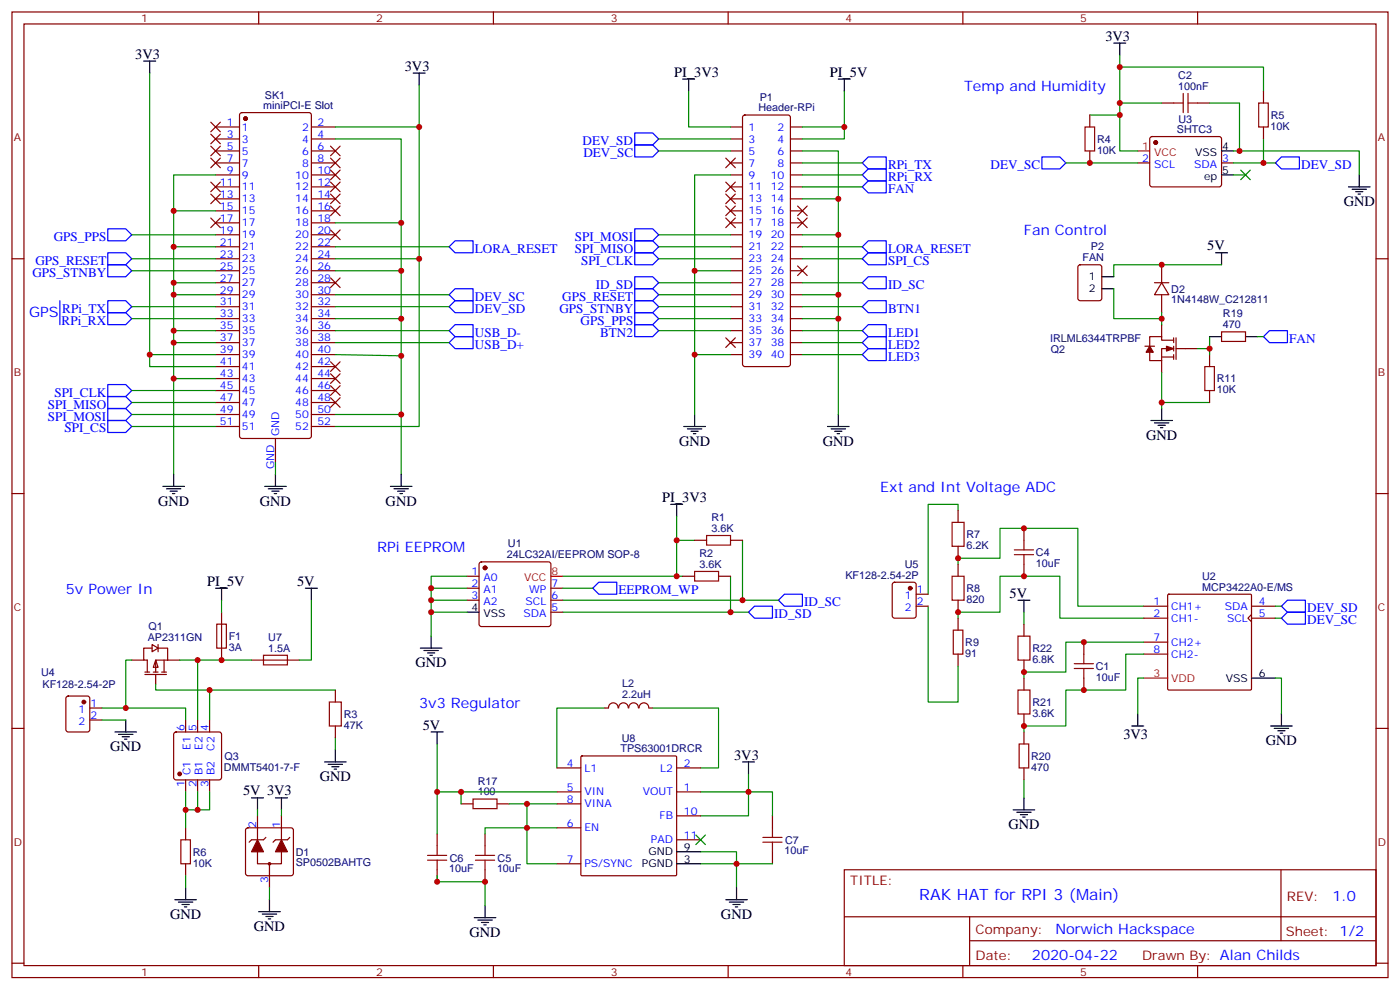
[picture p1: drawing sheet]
<svg xmlns="http://www.w3.org/2000/svg" width="412mm" height="292mm" viewBox="0 0 412 292" stroke-linecap="round" stroke-linejoin="round" font-family="sans-serif">
<g fill="none" stroke="#870000" stroke-width=".35">
<path d="M3.5 3.5h405.4v284.4h-405.4zM7.1 7.1h398.2v277.2h-398.2zM76.2 3.5v3.6M145.3 3.5v3.6M214.5 3.5v3.6M283.6 3.5v3.6M352.8 3.5v3.6M63.5 37.4h7.1M70.8 33.4l.5-.2h19.7l.7 .4v94.8l-.2 .5-.5 .2h-19.7l-.5-.2-.2-.5v-94.5zM91.7 37.4h7.1M215.2 37.4h3.5M219 34.1l.4-.2h12.7l.5 .2 .2 .5v72.6l-.2 .5-.5 .2h-12.7l-.5-.2-.2-.5v-72.6z"/>
<path d="M232.8 37.4h3.6M63.5 40.9h7.1M63.5 44.4h7.1M63.5 48h7.1M63.5 51.5h7.1M63.5 55h7.1M63.5 58.6h7.1M91.7 40.9h7.1M91.7 44.4h7.1M91.7 48h7.1M91.7 51.5h7.1M91.7 55h7.1"/>
<path d="M91.7 58.6h7.1M215.2 40.9h3.5M215.2 44.4h3.5M215.2 48h3.5M215.2 51.5h3.5M215.2 55h3.5M215.2 58.6h3.5M232.8 40.9h3.6M232.8 44.4h3.6M232.8 48h3.6M232.8 51.5h3.6M232.8 55h3.6"/>
<path d="M232.8 58.6h3.6M335.1 48h3.6M338.9 40.4l.5-.2h19.7l.5 .2 .2 .5v13.7l-.7 .4h-20l-.4-.7v-13.4zM359.8 48h3.6M3.5 76.2h3.6M63.5 76.2h7.1M63.5 62.1h7.1M63.5 65.6h7.1M63.5 69.1h7.1M63.5 72.7h7.1M63.5 79.7h7.1M91.7 76.2h7.1"/>
<path d="M91.7 62.1h7.1M91.7 65.6h7.1M91.7 69.1h7.1M91.7 72.7h7.1M91.7 79.7h7.1M215.2 76.2h3.5M215.2 62.1h3.5M215.2 65.6h3.5M215.2 69.1h3.5M215.2 72.7h3.5M215.2 79.7h3.5M232.8 76.2h3.6"/>
<path d="M232.8 62.1h3.6M232.8 65.6h3.6M232.8 69.1h3.6M232.8 72.7h3.6M232.8 79.7h3.6M405.3 76.2h3.6M63.5 83.3h7.1M63.5 86.8h7.1M63.5 90.3h7.1M63.5 93.8h7.1M63.5 97.4h7.1M91.7 83.3h7.1"/>
<path d="M91.7 86.8h7.1M91.7 90.3h7.1M91.7 93.8h7.1M91.7 97.4h7.1M215.2 83.3h3.5M215.2 86.8h3.5M215.2 90.3h3.5M215.2 93.8h3.5M215.2 97.4h3.5M232.8 83.3h3.6M232.8 86.8h3.6M232.8 90.3h3.6"/>
<path d="M232.8 93.8h3.6M232.8 97.4h3.6M63.5 100.9h7.1M63.5 104.4h7.1M63.5 107.9h7.1M63.5 111.5h7.1M63.5 115h7.1M63.5 118.5h7.1M91.7 100.9h7.1M91.7 104.4h7.1M91.7 107.9h7.1M91.7 111.5h7.1"/>
<path d="M91.7 115h7.1M91.7 118.5h7.1M215.2 100.9h3.5M215.2 104.4h3.5M232.8 100.9h3.6M232.8 104.4h3.6M63.5 122.1h7.1M63.5 125.6h7.1M81.1 129.1v7.1M91.7 122.1h7.1M91.7 125.6h7.1M3.5 145.3h3.6"/>
<path d="M405.3 145.3h3.6M137.6 169.7h3.5M137.6 173.2h3.5M137.6 176.7h3.5M141.3 165.7l.5-.2h19.8l.5 .2 .2 .5v17.6l-.3 .5-.4 .2h-19.8l-.5-.2-.2-.5v-17.6zM162.3 173.2h3.5M162.3 176.7h3.5M162.3 180.3h3.5M3.5 214.5h3.6M405.3 214.5h3.6M248.7 256.1h156.6v28.2h-156.6zM377.3 256.1v20.9"/>
<path d="M248.7 270h156.5M285.6 277h119.6M285.6 270v14.1M3.5 283.6h3.6M76.2 284.3v3.6M145.3 284.3v3.6M214.5 284.3v3.6M283.6 284.3v3.6M352.8 284.3v3.6M405.3 283.6h3.6"/>
</g>
<g fill="#870000" stroke="#870000" stroke-width=".35">
<circle cx="72.3" cy="34.9" r=".53"/>
<circle cx="142.9" cy="167.2" r=".53"/>
<circle cx="340.4" cy="42" r=".53"/>
</g>
<g fill="none" stroke="#000" stroke-width=".35">
<path d="M42.3 18h3.6M44.1 18v3.5M328.1 12.7h3.5M329.8 12.7v3.5M121.7 21.5h3.5M123.5 21.5v3.5M201.1 23.3h3.5M202.8 23.3v3.5M246.9 23.3h3.6M248.7 23.3v3.5M359.8 44.4h3.6M359.8 51.5h3.6"/>
<path d="M397.2 55h6.4M398.3 55.7h4.2M399.3 56.4h2.2M400 57.1h.8M400.4 51.5v3.5M201.4 125.6h6.4M202.5 126.3h4.2M203.6 127h2.1M204.3 127.7h.7M204.6 122.1v3.5M243.8 125.6h6.3M244.8 126.3h4.3"/>
<path d="M245.9 127h2.1M246.6 127.7h.7M246.9 122.1v3.5M197.6 148.5h3.5M199.3 148.5v3.5M123.8 190.9h6.4M124.9 191.6h4.2M125.9 192.3h2.2M126.6 193h.8M127 187.3v3.6M137.6 180.3h3.5"/>
</g>
<g fill="none" stroke="#008700" stroke-width=".35">
<path d="M329.8 16.2v28.2h5.3M44.1 21.5v82.9h19.4M123.5 25v12.4h-24.7M123.5 37.4v38.8h-24.7M202.8 26.8v10.6h12.4M248.7 26.8v10.6h-12.3M248.7 37.4v3.5h-12.3M321 33.9h8.8M63.5 51.5h-12.3v88.2M98.8 40.9h19.4v98.8M194 44.4h21.2M194 40.9h21.2"/>
<path d="M215.2 51.5h-10.6v28.2M236.4 58.6h10.5v10.5M236.4 44.4h10.5v14.2M314 48h21.1M363.4 44.4h37v7.1M363.4 48h12.3M372.2 40.9v7.1M38.8 79.7h24.7M38.8 69.1h24.7M38.8 76.2h24.7M51.2 62.1h12.3M51.2 72.7h12.3"/>
<path d="M98.8 65.6h19.4M98.8 72.7h33.5M98.8 79.7h19.4M123.5 76.2v49.4h-24.7M194 72.7h21.2M194 69.1h21.2M194 76.2h21.2M215.2 79.7h-10.6v24.7M236.4 69.1h10.5v17.7M236.4 72.7h17.6M236.4 76.2h17.6M51.2 83.3h12.3"/>
<path d="M51.2 86.8h12.3M51.2 97.4h12.3M98.8 93.8h19.4M98.8 97.4h33.5M194 83.3h21.2M236.4 93.8h10.5v28.3M236.4 86.8h10.5v7M236.4 83.3h17.6M38.8 118.5h24.7M38.8 115h24.7M44.1 104.4v3.5h19.4M51.2 100.9h12.3"/>
<path d="M51.2 111.5h12.3M98.8 100.9h33.5M98.8 104.4l19.4 .4M215.2 104.4h-10.6v17.7M38.8 125.6h24.7M38.8 122.1h24.7M98.8 122.1h19.4M199.3 152v17.7h-33.5M199.3 159.1h5.3M218.7 159.1v17.6M137.6 176.7h-10.6v3.6M137.6 173.2h-10.6v3.5"/>
<path d="M137.6 169.7h-10.6v3.5M165.8 176.7h63.5M165.8 173.2h8.8M199.3 169.7h1.8M215.2 169.7v10.6M137.6 180.3h-10.6v7M165.8 180.3h54.7"/>
</g>
<g fill="none" stroke="#00f" stroke-width=".35">
<path d="M187 39.2h5.3l1.7 1.7-1.7 1.8h-5.3zM187 42.7h5.3l1.7 1.7-1.7 1.8h-5.3zM306.9 46.2h5.3l1.8 1.8-1.8 1.7h-5.3zM377.5 46.2h5.3v3.5h-5.3l-1.8-1.7zM31.7 67.4h5.3l1.8 1.7-1.8 1.8h-5.3zM31.7 74.4h5.3l1.8 1.8-1.8 1.8h-5.3zM31.7 78h5.3l1.8 1.7-1.8 1.8h-5.3zM134.1 70.9h5.2v3.5h-5.2l-1.8-1.7zM187 67.4h5.3l1.7 1.7-1.7 1.8h-5.3zM187 70.9h5.3l1.7 1.8-1.7 1.7h-5.3zM187 74.4h5.3l1.7 1.8-1.7 1.8h-5.3zM255.8 74.4h5.3v3.6h-5.3l-1.8-1.8z"/>
<path d="M255.8 70.9h5.3v3.5h-5.3l-1.8-1.7zM134.1 99.1h5.2v3.6h-5.2l-1.8-1.8zM134.1 95.6h5.2v3.5h-5.2l-1.8-1.7zM187 92.1h5.3l1.7 1.7-1.7 1.8h-5.3zM187 81.5h5.3l1.7 1.8-1.7 1.7h-5.3zM255.8 81.5h5.3v3.5h-5.3l-1.8-1.7zM31.7 116.8h5.3l1.8 1.7-1.8 1.8h-5.3zM31.7 113.2h5.3l1.8 1.8-1.8 1.8h-5.3zM31.7 123.8h5.3l1.8 1.8-1.8 1.8h-5.3zM31.7 120.3h5.3l1.8 1.8-1.8 1.7h-5.3zM176.4 171.4h5.3v3.6h-5.3l-1.8-1.8zM222.2 178.5h5.3v3.5h-5.3l-1.7-1.7z"/>
<path d="M231.1 175h5.3v3.5h-5.3l-1.8-1.8z"/>
</g>
<path d="M335.1 44.4h3.6M162.3 169.7h3.5" fill="none" stroke="#f00" stroke-width=".35"/>
<path d="M45.9 194.4l.7 2.1h-1.4z" fill="#fff" stroke="#870000" stroke-width=".35"/>
<g fill="none" stroke="#870000" stroke-width=".35">
<path d="M321 33.9v3.5M372.2 26.8v3.5M372.2 37.4v3.5M321 44.4v3.6M317.7 78.2l.5-.2h5.6l.7 .4 .1 9.4-.5 .7h-5.9l-.6-.4-.1-9.4zM342.2 78v5.3M340.1 83.3h4.2M342.2 83.3l2.1 3.5h-4.2zM342.2 86.8v5.3M342.2 95.6v3.5M345.7 99.5v1.4M346.4 99.5v6.3"/>
<path d="M359.8 97.7h7.1v2.8h-7.1zM337.3 102h2.8M342.2 105.1h3.5M342.2 106.2v3.5M345.7 100.2h-3.5v-1.1h-3.5v2.9M345.7 102.7h-3.5v3.5h-3.5v-2.5M345.7 102v1.4M345.7 104.4v1.4M346.4 102.7h6.4M356.3 104.4v3.5M356.3 115v3.5M204.6 159.1h3.5"/>
<path d="M215.2 159.1h3.5M282.2 150.3v3.5M301.6 155.6v3.5M201.1 169.7h3.5M211.7 169.7h3.5M282.2 160.9v3.5M282.2 166.2v3.5M282.2 176.7v3.6M301.6 166.2v3.5M336.9 178.5h7.1M344 175.2l.3-.2h24l.3 .2 .1 27.6-.2 .4h-24.2l-.3-.2zM368.7 178.5h7"/>
<path d="M38.8 194.4h3.5M42.7 198.6h6.3M42.7 197.9h1.4M44.8 189.8l1.8 1.1-1.8 1zM44.8 190.9h-2.5v3.5h1.1v3.5M45.2 197.9h1.4M45.9 198.6v2.8M46.6 190.9h2.8v3.5M46.6 189.8v2.1M47.6 197.9h1.4M48.3 194.4v3.5M49.4 194.4h-3.5v3.5"/>
<path d="M49.4 194.4h3.5M65.3 180.3v14.1M74.1 194.4h14.1M282.2 182v3.6M282.2 192.6v3.5M301.6 183.8v3.5M301.6 194.4v3.5M301.6 199.7v3.5M319.3 189.1v3.5M319.3 199.7v3.5M336.9 182h7.1M336.9 189.1h7.1"/>
<path d="M336.9 192.6h7.1M368.7 181l-1.1 1 1.1 1.1M368.7 182h7M51.4 215.8l.5-.3h12.7l.5 .3 .2 .5v12.7l-.3 .5-.4 .2h-12.7l-.5-.3-.2-.4v-12.7zM54.7 212v3.5M58.2 212v3.5M61.7 212v3.5M98.8 203.2v3.5M98.8 213.8v3.5M182.1 208.5a1.41 1.41 0 0 0-1.4-1.5 1.41 1.41 0 0 0-1.4 1.5h-1.1M182.2 208.5a1.41 1.41 0 0 1 1.5-1.5 1.41 1.41 0 0 1 1.4 1.5M185.2 208.5a1.41 1.41 0 0 1 1.4-1.5 1.41 1.41 0 0 1 1.4 1.5"/>
<path d="M188.3 208.5a1.41 1.41 0 0 1 1.4-1.5 1.41 1.41 0 0 1 1.4 1.5M191.2 208.5h1.1M301.6 210.3v3.5M301.6 215.5v3.6M54.7 229.7v3.5M58.2 229.7v3.5M61.7 229.7v3.5M135.8 236.7h3.5M146.4 236.7h3.5M164 236.7h7.1M164 233.2h7.1M164 226.1h7.1"/>
<path d="M171.2 222.8l.2-.2h27.6l.3 .2v34.7l-.2 .3-27.7 .1-.3-.2zM199.3 233.2h7.1M199.3 226.1h7.1M301.6 226.1v3.6M54.7 243.8v3.5M54.7 254.4v3.5M72.6 244l.4-.2h12.7l.5 .2 .2 .5v12.7l-.2 .5-.5 .2h-12.7l-.5-.3-.2-.4v-12.7zM75.8 250.8v3.6h7.1v-3.6M75.8 240.2v7.1M78.3 246.6l-.7 .7h-3.5l-.7 .7M79.4 254.4v7M82.9 240.2v7.1"/>
<path d="M85.4 246.6l-.7 .7h-3.6l-.7 .7M128.8 245.5v3.6M128.8 256.1v3.5M142.9 245.5v3.6M142.9 256.1v3.5M164 243.8h7.1M164 254.4h7.1M199.3 247.3h7.1M199.3 240.2h7.1M227.5 240.2v3.6M227.5 250.8v3.6"/>
<circle cx="79.4" cy="254.4" r=".35"/>
</g>
<g fill="#870000" stroke="#870000" stroke-width=".35">
<path d="M82.9 247.3l1.8 3.5h-3.6z"/>
<path d="M75.8 247.3l1.8 3.5h-3.5z"/>
<path d="M343.6 102l2.1 .7-2.1 .7z"/>
<path d="M338.7 102l1 1.7h-2.1z"/>
<circle cx="52.9" cy="227.9" r=".53"/>
</g>
<g fill="none" stroke="#000" stroke-width=".35">
<path d="M358.1 74.4h3.5M359.8 74.4v3.6M324.6 81.5h3.5M324.6 85h3.5M356.3 99.1h3.5M366.9 99.1h3.5M339 123.8h6.4M340.1 124.5h4.2M341.1 125.2h2.2M341.8 125.9h.7M342.2 120.3v3.5M63.5 173.2h3.5"/>
<path d="M65.3 173.2v3.5M90 173.2h3.5M91.7 173.2v3.5M299.9 176.7h3.5M301.6 176.7v3.6M368.7 199.7h7M33.9 215.5h6.3M34.9 216.3h4.3M36 217h2.1M36.7 217.7h.7M37 212v3.5M127 215.5h3.5"/>
<path d="M128.8 215.5v3.6M333.4 213.8h3.5M335.1 210.3v3.5M374.3 213.8h6.3M375.4 214.5h4.2M376.4 215.2h2.1M377.1 215.9h.7M377.5 210.3v3.5M74.1 235h3.5M75.8 235v3.5M81.1 235h3.6M82.9 235v3.5"/>
<path d="M95.6 224.4h6.4M96.7 225.1h4.2M97.7 225.8h2.1M98.4 226.5h.7M98.8 220.8v3.6M218.7 224.4h3.5M220.5 224.4v3.5M298.4 238.5h6.4M299.5 239.2h4.2M300.6 239.9h2.1M301.6 235v3.5M199.3 254.4h7.1"/>
<path d="M199.3 250.8h7.1M301.3 240.6h.7M51.5 264.9h6.4M52.6 265.6h4.2M53.6 266.3h2.1M54.3 267.1h.7M54.7 261.4v3.5M76.2 268.5h6.3M77.3 269.2h4.2M78.3 269.9h2.1M79 270.6h.7M79.4 264.9v3.6"/>
<path d="M139.7 270.2h6.3M140.8 270.9h4.2M141.8 271.6h2.1M142.5 272.3h.7M142.9 266.7v3.5M213.8 264.9h6.3M214.8 265.6h4.3M215.9 266.3h2.1M216.6 267.1h.7M217 261.4v3.5"/>
</g>
<g fill="none" stroke="#008700" stroke-width=".35">
<path d="M236.4 55h17.6M236.4 48h17.6M236.4 51.5h17.6M359.8 78h-31.7v3.5M38.8 90.3h24.7M38.8 93.8h24.7M98.8 90.3h33.5M98.8 86.8h33.5M194 97.4h21.2M194 90.3h21.2M194 86.8h21.2M194 93.8h21.2"/>
<path d="M236.4 97.4h17.6M236.4 90.3h17.6M328.1 85v8.8h14.1M342.2 92.1v3.5M356.3 99.1v3.6h-3.5M370.4 99.1h1.8M236.4 100.9h17.6M236.4 104.4h17.6M342.2 109.7v8.8h14.1M342.2 118.5v1.8M356.3 102.7v1.7M282.2 150.3v-1.8h-8.8v26.5"/>
<path d="M65.3 176.7v3.6M91.7 176.7v17.7h-3.5M273.4 178.5v28.2h8.8v-10.6M282.2 166.2v-1.8h12.4v-8.8h22.9v22.9h19.4M375.7 178.5h1.8M38.8 194.4h-1.8v14.1M52.9 194.4h21.2M58.2 194.4v17.6M282.2 182v-1.7h12.4v-10.6h17.6v12.3h24.7M301.6 180.3v3.5M336.9 192.6h-5.3v10.6h-17.6v10.6h-12.4v1.7M336.9 189.1h-22.9v8.8h-12.4v1.8"/>
<path d="M336.9 199.7h-1.8v10.6M375.7 199.7h1.8v10.6M375.7 182h1.8M30 208.5h24.7v3.5M30 212h7M45.9 201.4v1.8h15.8v8.8M61.7 203.2h37.1M98.8 217.3v3.5M128.8 219.1v14.1M178.2 208.5h-14.2v17.6M192.3 208.5h19.4v17.6h-5.3M54.7 233.2v5.3"/>
<path d="M58.2 233.2v5.3M61.7 233.2v5.3h-7v5.3M75.8 238.5v1.7M82.9 238.5v1.7M135.8 233.2h-7v12.3M149.9 236.7h5.3M164 236.7h-8.8v7.1h-12.3v1.7M164 233.2h-28.2v3.5M206.4 233.2h14.1v7h-14.1M220.5 227.9v5.3h7v7M301.6 229.7v5.3M54.7 257.9v3.5"/>
<path d="M128.8 257.9v1.7h14.1v7.1M164 243.8h-8.8v10.6h8.8M206.4 250.8h10.6v3.6h10.5M206.4 254.4h10.6v7M79.4 261.4v3.5"/>
</g>
<g fill="none" stroke="#00f" stroke-width=".35">
<path d="M255.8 53.3h5.3v3.5h-5.3l-1.8-1.8zM255.8 46.2h5.3v3.5h-5.3l-1.8-1.7zM255.8 49.7h5.3v3.6h-5.3l-1.8-1.8zM17.6 88.5v7.1M31.7 92.1h5.3l1.8 1.7-1.8 1.8h-5.3zM31.7 88.5h5.3l1.8 1.8-1.8 1.8h-5.3zM134.1 85h5.2v3.5h-5.2l-1.8-1.7zM134.1 88.5h5.2v3.6h-5.2l-1.8-1.8zM187 88.5h5.3l1.7 1.8-1.7 1.8h-5.3zM187 85h5.3l1.7 1.8-1.7 1.7h-5.3zM187 95.6h5.3l1.7 1.8-1.7 1.7h-5.3zM255.8 95.6h5.3v3.5h-5.3l-1.8-1.7z"/>
<path d="M255.8 99.1h5.3v3.6h-5.3l-1.8-1.8zM255.8 88.5h5.3v3.6h-5.3l-1.8-1.8zM373.9 97.4h5.3v3.5h-5.3l-1.7-1.8zM255.8 102.7h5.3v3.5h-5.3l-1.8-1.8zM377.5 178.5l1.7-1.8h5.3v3.6h-5.3zM379.2 180.3h5.3v3.5h-5.3l-1.7-1.8z"/>
</g>
<g fill="none" stroke="#a10000" stroke-width=".35">
<path d="M319.6 37.4h2.8v7h-2.8zM370.8 30.3h2.8v7.1h-2.8zM354.9 107.9h2.8v7.1h-2.8zM208.1 157.7h7.1v2.8h-7.1zM280.5 153.8h3.5v7.1h-3.5zM301.6 159.1v2.8M204.6 168.3h7.1v2.8h-7.1zM280.5 169.7h3.5v7h-3.5zM298.8 163.3h5.6M298.8 161.9h5.6M301.6 163.3v2.9M63.9 183.8h2.8v7.1h-2.8z"/>
<path d="M77.6 193h7.1v2.8h-7.1zM280.8 185.6h2.8v7h-2.8zM299.9 187.3h3.5v7.1h-3.5zM316.4 196.8h5.7M316.4 195.4h5.7M319.3 192.6v2.8M319.3 196.8v2.9M97 206.7h3.5v7.1h-3.5zM299.9 203.2h3.5v7.1h-3.5zM300.2 219.1h2.8v7h-2.8zM139.3 235.3h7.1v2.8h-7.1zM53.3 247.3h2.8v7.1h-2.8z"/>
<path d="M125.9 253.3h5.7M125.9 251.9h5.7M128.8 249.1v2.8M128.8 253.3v2.8M140.1 253.3h5.6M140.1 251.9h5.6M142.9 249.1v2.8M142.9 253.3v2.8M224.7 248h5.7M224.7 246.6h5.7M227.5 243.8v2.8M227.5 248v2.8"/>
</g>
<path d="M336.9 199.7h7.1" fill="none" stroke="#f00" stroke-width=".35"/>
<g fill="#000080" stroke="#870000" stroke-width=".35">
<path d="M213.8 99.5l2.8 2.8zM216.6 99.5l-2.8 2.8z"/>
<path d="M234.9 78.3l2.9 2.8zM237.8 78.3l-2.9 2.8z"/>
<path d="M234.9 64.2l2.9 2.8zM237.8 64.2l-2.9 2.8z"/>
<path d="M234.9 60.7l2.9 2.8zM237.8 60.7l-2.9 2.8z"/>
<path d="M213.8 64.2l2.8 2.8zM216.6 64.2l-2.8 2.8z"/>
<path d="M213.8 60.7l2.8 2.8zM216.6 60.7l-2.8 2.8z"/>
<path d="M213.8 57.1l2.8 2.9zM216.6 57.1l-2.8 2.9z"/>
<path d="M213.8 53.6l2.8 2.8zM216.6 53.6l-2.8 2.8z"/>
<path d="M213.8 46.6l2.8 2.8zM216.6 46.6l-2.8 2.8z"/>
<path d="M97.4 117.1l2.8 2.8zM100.2 117.1l-2.8 2.8z"/>
<path d="M97.4 113.6l2.8 2.8zM100.2 113.6l-2.8 2.8z"/>
<path d="M97.4 110.1l2.8 2.8zM100.2 110.1l-2.8 2.8z"/>
<path d="M97.4 106.5l2.8 2.9zM100.2 106.5l-2.8 2.9z"/>
<path d="M97.4 81.8l2.8 2.9zM100.2 81.8l-2.8 2.9z"/>
<path d="M97.4 67.7l2.8 2.9zM100.2 67.7l-2.8 2.9z"/>
<path d="M62.1 64.2l2.8 2.8zM62.1 67l2.8-2.8z"/>
<path d="M62.1 57.1l2.8 2.9zM62.1 60l2.8-2.9z"/>
<path d="M62.1 53.6l2.8 2.8zM62.1 56.4l2.8-2.8z"/>
<path d="M97.4 60.7l2.8 2.8zM100.2 60.7l-2.8 2.8z"/>
<path d="M97.4 57.1l2.8 2.9zM100.2 57.1l-2.8 2.9z"/>
<path d="M97.4 53.6l2.8 2.8zM100.2 53.6l-2.8 2.8z"/>
<path d="M97.4 50.1l2.8 2.8zM100.2 50.1l-2.8 2.8z"/>
<path d="M97.4 46.6l2.8 2.8zM100.2 46.6l-2.8 2.8z"/>
<path d="M97.4 43l2.8 2.9zM100.2 43l-2.8 2.9z"/>
<path d="M62.1 46.6l2.8 2.8zM62.1 49.4l2.8-2.8z"/>
<path d="M62.1 43l2.8 2.9zM62.1 45.9l2.8-2.9z"/>
<path d="M62.1 39.5l2.8 2.8zM62.1 42.3l2.8-2.8z"/>
<path d="M62.1 36l2.8 2.8zM62.1 38.8l2.8-2.8z"/>
</g>
<path d="M329.8 19.8h42.4v7M329.8 30.3h12.4M356.3 30.3h8.8v14.1M363.4 51.5h3.5M81.1 136.2v3.5" fill="none" stroke="#008700" stroke-width=".35"/>
<g fill="none" stroke="#000" stroke-width=".35">
<path d="M51.2 139.7v3.5M81.1 139.7v3.5M118.2 139.7v3.5M48 143.2h6.3M49 143.9h4.3M50.1 144.6h2.1M50.8 145.3h.7M78 143.2h6.3M79 143.9h4.3M80.1 144.6h2.1M80.8 145.3h.7M115 143.2h6.4"/>
<path d="M116.1 143.9h4.2M117.1 144.6h2.1M117.8 145.3h.7"/>
</g>
<g fill="#000" stroke="#008700" stroke-width=".35">
<path d="M365.5 50.1l2.8 2.8zM368.3 50.1l-2.8 2.8z"/>
<path d="M205 245.9l2.8 2.8zM207.8 245.9l-2.8 2.8z"/>
</g>
<path d="M345.7 30.3h2.8M348.5 27.5v5.7M350 30.3h2.8M350 27.5v5.7" fill="none" stroke="#a10000" stroke-width=".35"/>
<path d="M342.2 30.3h3.5M352.8 30.3h3.5M263.1 171.7l.4-.3h5.7l.6 .5 .1 9.4-.5 .7h-5.9l-.6-.4-.1-9.4zM269.9 175h3.5M269.9 178.5h3.5M19.6 205.2l.5-.2h5.7l.6 .4 .1 9.4-.5 .7h-5.9l-.6-.4-.1-9.4zM26.5 208.5h3.5M26.5 212h3.5" fill="none" stroke="#870000" stroke-width=".35"/>
<g fill="#870000" stroke="#870000" stroke-width=".35">
<circle cx="24.7" cy="206.7" r=".53"/>
<circle cx="268.1" cy="173.2" r=".53"/>
</g>
<g fill="#c00">
<circle cx="329.8" cy="30.3" r=".88"/>
<circle cx="372.2" cy="48" r=".88"/>
<circle cx="118.2" cy="65.6" r=".88"/>
<circle cx="118.2" cy="79.7" r=".88"/>
<circle cx="118.2" cy="104.8" r=".88"/>
<circle cx="118.2" cy="122.1" r=".88"/>
<circle cx="301.6" cy="213.8" r=".88"/>
<circle cx="282.2" cy="164.4" r=".88"/>
<circle cx="356.3" cy="102.7" r=".88"/>
<circle cx="342.2" cy="118.5" r=".88"/>
<circle cx="54.7" cy="238.5" r=".88"/>
<circle cx="37" cy="208.5" r=".88"/>
<circle cx="142.9" cy="259.6" r=".88"/>
<circle cx="128.8" cy="259.6" r=".88"/>
<circle cx="135.8" cy="233.2" r=".88"/>
<circle cx="220.5" cy="233.2" r=".88"/>
<circle cx="155.2" cy="236.7" r=".88"/>
<circle cx="155.2" cy="243.8" r=".88"/>
<circle cx="217" cy="254.4" r=".88"/>
<circle cx="128.8" cy="233.2" r=".88"/>
<circle cx="127" cy="173.2" r=".88"/>
<circle cx="127" cy="180.3" r=".88"/>
<circle cx="199.3" cy="169.7" r=".88"/>
<circle cx="248.7" cy="37.4" r=".88"/>
<circle cx="246.9" cy="69.1" r=".88"/>
<circle cx="246.9" cy="93.8" r=".88"/>
<circle cx="204.6" cy="79.7" r=".88"/>
<circle cx="51.2" cy="97.4" r=".88"/>
<circle cx="51.2" cy="86.8" r=".88"/>
<circle cx="123.5" cy="76.2" r=".88"/>
<circle cx="123.5" cy="37.4" r=".88"/>
<circle cx="44.1" cy="104.4" r=".88"/>
<circle cx="51.2" cy="62.1" r=".88"/>
<circle cx="51.2" cy="72.7" r=".88"/>
<circle cx="51.2" cy="83.3" r=".88"/>
<circle cx="51.2" cy="100.9" r=".88"/>
<circle cx="51.2" cy="111.5" r=".88"/>
<circle cx="204.6" cy="104.4" r=".88"/>
<circle cx="246.9" cy="86.8" r=".88"/>
<circle cx="246.9" cy="58.6" r=".88"/>
<circle cx="215.2" cy="180.3" r=".88"/>
<circle cx="127" cy="176.7" r=".88"/>
<circle cx="218.7" cy="176.7" r=".88"/>
<circle cx="329.8" cy="33.9" r=".88"/>
<circle cx="342.2" cy="78" r=".88"/>
<circle cx="342.2" cy="93.8" r=".88"/>
<circle cx="321" cy="48" r=".88"/>
<circle cx="58.2" cy="194.4" r=".88"/>
<circle cx="58.2" cy="238.5" r=".88"/>
<circle cx="61.7" cy="203.2" r=".88"/>
<circle cx="199.3" cy="159.1" r=".88"/>
<circle cx="65.3" cy="194.4" r=".88"/>
<circle cx="282.2" cy="180.3" r=".88"/>
<circle cx="319.3" cy="189.1" r=".88"/>
<circle cx="319.3" cy="203.2" r=".88"/>
<circle cx="301.6" cy="169.7" r=".88"/>
<circle cx="301.6" cy="197.9" r=".88"/>
<circle cx="301.6" cy="155.6" r=".88"/>
<circle cx="118.2" cy="93.8" r=".88"/>
<circle cx="329.8" cy="19.8" r=".88"/>
<circle cx="365.1" cy="44.4" r=".88"/>
</g>
<text font-size="4.6" fill="#00f" x="270.8" y="265.1">RAK HAT for RPI 3 (Main)</text>
<g font-size="4.2">
<text x="325.6" y="12">3V3</text>
<text x="39.9" y="17.3">3V3</text>
<text x="119.2" y="20.8">3V3</text>
<text x="198.6" y="22.6">PI_3V3</text>
<text x="244.5" y="22.6">PI_5V</text>
<text x="395.8" y="60.7">GND</text>
<text x="355.6" y="73.7">5V</text>
<text x="200" y="131.2">GND</text>
<text x="242.4" y="131.2">GND</text>
<text x="337.6" y="129.5">GND</text>
<text x="46.6" y="148.9">GND</text>
<text x="76.6" y="148.9">GND</text>
<text x="113.6" y="148.9">GND</text>
<text x="195.1" y="147.8">PI_3V3</text>
<text x="61" y="172.5">PI_5V</text>
<text x="87.5" y="172.5">5V</text>
<text x="297.4" y="176">5V</text>
<text x="122.4" y="196.5">GND</text>
<text x="124.5" y="214.8">5V</text>
<text x="32.5" y="221.2">GND</text>
<text x="330.9" y="217.7">3V3</text>
<text x="372.9" y="219.4">GND</text>
<text x="216.3" y="223.7">3V3</text>
<text x="94.2" y="230">GND</text>
<text x="71.6" y="234.2">5V 3V3</text>
<text x="297" y="244.1">GND</text>
<text x="50.1" y="270.6">GND</text>
<text x="74.8" y="274.1">GND</text>
<text x="138.3" y="275.9">GND</text>
<text x="212.4" y="270.6">GND</text>
</g>
<g font-size="4.2" fill="#00f">
<text x="284" y="26.8">Temp and Humidity</text>
<text x="301.6" y="69.1">Fan Control</text>
<text x="8.6" y="93.5">GPS</text>
<text x="259.3" y="145">Ext and Int Voltage ADC</text>
<text x="111.1" y="162.6">RPi EEPROM</text>
<text x="19.4" y="175">5v Power In</text>
<text x="123.5" y="208.5">3v3 Regulator</text>
<text x="392.5" y="265.4">1.0</text>
<text x="310.9" y="274.9">Norwich Hackspace</text>
<text x="304" y="282.7">2020-04-22</text>
</g>
<g font-size="3.9" fill="#00f">
<text x="171.6" y="42.7">DEV_SD</text>
<text x="171.9" y="46.2">DEV_SC</text>
<text x="261.6" y="49.7">RPi_TX</text>
<text x="261.6" y="53.3">RPi_RX</text>
<text x="291.8" y="49.7">DEV_SC</text>
<text x="383.3" y="49.7">DEV_SD</text>
<text x="261.6" y="56.8">FAN</text>
<text x="15.8" y="70.9">GPS_PPS</text>
<text x="169.3" y="70.9">SPI_MOSI</text>
<text x="10.4" y="78">GPS_RESET</text>
<text x="139.9" y="74.4">LORA_RESET</text>
<text x="169.3" y="74.4">SPI_MISO</text>
<text x="171.2" y="78">SPI_CLK</text>
<text x="261.6" y="78">SPI_CS</text>
<text x="261.6" y="74.4">LORA_RESET</text>
<text x="9.6" y="81.5">GPS_STNBY</text>
<text x="139.9" y="88.5">DEV_SC</text>
<text x="165.6" y="88.5">GPS_RESET</text>
<text x="175.5" y="85">ID_SD</text>
<text x="261.6" y="85">ID_SC</text>
<text x="18.1" y="95.6">RPi_RX</text>
<text x="18.3" y="92.1">RPi_TX</text>
<text x="139.9" y="92.1">DEV_SD</text>
<text x="164.8" y="92.1">GPS_STNBY</text>
<text x="171" y="95.6">GPS_PPS</text>
<text x="261.6" y="92.1">BTN1</text>
<text x="139.9" y="99.1">USB_D-</text>
<text x="176.8" y="99.1">BTN2</text>
<text x="261.6" y="99.1">LED1</text>
<text x="379.8" y="100.9">FAN</text>
<text x="139.9" y="102.7">USB_D+</text>
<text x="261.6" y="102.7">LED2</text>
<text x="261.6" y="106.2">LED3</text>
<text x="16" y="116.8">SPI_CLK</text>
<text x="14.1" y="123.8">SPI_MOSI</text>
<text x="14.1" y="120.3">SPI_MISO</text>
<text x="19" y="127.4">SPI_CS</text>
<text x="182.2" y="175">EEPROM_WP</text>
<text x="236.9" y="178.5">ID_SC</text>
<text x="228.1" y="182">ID_SD</text>
<text x="385.1" y="183.8">DEV_SC</text>
<text x="385.1" y="180.3">DEV_SD</text>
</g>
<g font-size="3.9" fill="#800">
<text x="250.5" y="260.7">TITLE:</text>
<text x="379.1" y="265.4">REV:</text>
<text x="287.4" y="274.9">Company:</text>
<text x="378.7" y="275.5">Sheet: 1/2</text>
<text x="287.4" y="282.6">Date:</text>
<text x="336.4" y="282.7">Drawn By: Alan Childs</text>
</g>
<g font-size="3.2" fill="#800">
<text x="41.6" y="6.5">1</text>
<text x="110.8" y="6.5">2</text>
<text x="179.9" y="6.5">3</text>
<text x="249.1" y="6.5">4</text>
<text x="318.2" y="6.5">5</text>
<text x="4.1" y="41.6">A</text>
<text x="405.9" y="41.6">A</text>
<text x="4.1" y="110.8">B</text>
<text x="405.9" y="110.8">B</text>
<text x="4.1" y="179.9">C</text>
<text x="405.9" y="179.9">C</text>
<text x="4.1" y="249.1">D</text>
<text x="405.9" y="249.1">D</text>
<text x="41.6" y="287.3">1</text>
<text x="110.8" y="287.3">2</text>
<text x="179.9" y="287.3">3</text>
<text x="249.1" y="287.3">4</text>
<text x="318.2" y="287.3">5</text>
</g>
<g font-size="3.2" fill="#000080">
<text x="347.1" y="23.3">C2</text>
<text x="78" y="29.2">SK1</text>
<text x="223.8" y="29.6">P1</text>
<text x="347.1" y="26.5">100nF</text>
<text x="77.5" y="32.1">miniPCI-E Slot</text>
<text x="223.4" y="32.8">Header-RPi</text>
<text x="374.3" y="35">R5</text>
<text x="346.7" y="39.2">SHTC3</text>
<text x="347.1" y="36.2">U3</text>
<text x="374.3" y="38.2">10K</text>
<text x="323.1" y="45.2">10K</text>
<text x="323.1" y="42.1">R4</text>
<text x="318.9" y="76.9">FAN</text>
<text x="321.3" y="73.7">P2</text>
<text x="345" y="89.3">1N4148W_C212811</text>
<text x="345" y="86.2">D2</text>
<text x="360.3" y="93.4">R19</text>
<text x="309.4" y="100.8">IRLML6344TRPBF</text>
<text x="360.3" y="96.7">470</text>
<text x="309.5" y="104">Q2</text>
<text x="358.4" y="112.6">R11</text>
<text x="358.4" y="115.8">10K</text>
<text x="209.6" y="153.4">R1</text>
<text x="149.6" y="161.2">U1</text>
<text x="209.6" y="156.6">3.6K</text>
<text x="284.7" y="161.6">6.2K</text>
<text x="284.7" y="158.5">R7</text>
<text x="149.3" y="164.4">24LC32AI/EEPROM SOP-8</text>
<text x="206" y="167.2">3.6K</text>
<text x="206" y="164">R2</text>
<text x="266.5" y="167.2">U5</text>
<text x="305.2" y="166.9">10uF</text>
<text x="305.2" y="163.8">C4</text>
<text x="249.1" y="170.4">KF128-2.54-2P</text>
<text x="354.1" y="173.9">MCP3422A0-E/MS</text>
<text x="354.1" y="170.7">U2</text>
<text x="284.7" y="177.5">820</text>
<text x="284.7" y="174.4">R8</text>
<text x="43.7" y="185.6">Q1</text>
<text x="43.5" y="188.7">AP2311GN</text>
<text x="67.4" y="191.6">3A</text>
<text x="67.4" y="188.5">F1</text>
<text x="79" y="191.9">1.5A</text>
<text x="79" y="188.7">U7</text>
<text x="284.3" y="190.3">R9</text>
<text x="284.3" y="193.4">91</text>
<text x="304.1" y="195.2">6.8K</text>
<text x="304.1" y="192">R22</text>
<text x="322.8" y="197.3">C1</text>
<text x="12.1" y="199.1">U4</text>
<text x="12.5" y="202.6">KF128-2.54-2P</text>
<text x="183.3" y="202.4">L2</text>
<text x="322.8" y="200.4">10uF</text>
<text x="183.3" y="205.7">2.2uH</text>
<text x="304.1" y="207.9">R21</text>
<text x="101.2" y="214.6">47K</text>
<text x="101.3" y="211.4">R3</text>
<text x="304.1" y="211">3.6K</text>
<text x="182.8" y="221.5">TPS63001DRCR</text>
<text x="183.1" y="218.4">U8</text>
<text x="66" y="226.9">DMMT5401-7-F</text>
<text x="66.1" y="223.7">Q3</text>
<text x="303.7" y="226.9">470</text>
<text x="303.7" y="223.8">R20</text>
<text x="140.7" y="231.1">R17</text>
<text x="140.7" y="234.2">100</text>
<text x="56.8" y="252">R6</text>
<text x="87.1" y="252">D1</text>
<text x="231.1" y="251.6">10uF</text>
<text x="231.2" y="248.4">C7</text>
<text x="56.8" y="255.2">10K</text>
<text x="87.1" y="255.1">SP0502BAHTG</text>
<text x="132.3" y="256.9">10uF</text>
<text x="132.5" y="253.7">C6</text>
<text x="146.4" y="256.9">10uF</text>
<text x="146.6" y="253.7">C5</text>
</g>
<g font-size="3.2" fill="#00f">
<text x="66.8" y="37">1</text>
<text x="66.8" y="40.6">3</text>
<text x="71.3" y="38.5">1</text>
<text x="71.3" y="42">3</text>
<text x="89" y="38.5">2</text>
<text x="89" y="42">4</text>
<text x="93.5" y="37">2</text>
<text x="93.5" y="40.6">4</text>
<text x="220.5" y="38.5">1</text>
<text x="220.5" y="42">3</text>
<text x="229.1" y="38.5">2</text>
<text x="229.1" y="42">4</text>
<text x="66.8" y="44.1">5</text>
<text x="66.8" y="47.6">7</text>
<text x="71.3" y="45.5">5</text>
<text x="89" y="45.5">6</text>
<text x="93.5" y="44.1">6</text>
<text x="93.5" y="47.6">8</text>
<text x="220.5" y="45.5">5</text>
<text x="229.1" y="45.5">6</text>
<text x="336.5" y="47.6">2</text>
<text x="360" y="47.6">3</text>
<text x="66.8" y="51.2">9</text>
<text x="71.3" y="49">7</text>
<text x="71.3" y="52.6">9</text>
<text x="87" y="52.6">10</text>
<text x="89" y="49">8</text>
<text x="93.5" y="51.2">10</text>
<text x="220.5" y="49">7</text>
<text x="220.5" y="52.6">9</text>
<text x="227" y="52.6">10</text>
<text x="229.1" y="49">8</text>
<text x="340" y="49.4">SCL</text>
<text x="351.7" y="49.4">SDA</text>
<text x="64.8" y="54.7">11</text>
<text x="64.8" y="58.2">13</text>
<text x="71.3" y="56.1">11</text>
<text x="71.3" y="59.6">13</text>
<text x="87" y="56.1">12</text>
<text x="87" y="59.6">14</text>
<text x="93.5" y="54.7">12</text>
<text x="93.5" y="58.2">14</text>
<text x="220.5" y="56.1">11</text>
<text x="220.5" y="59.6">13</text>
<text x="227" y="56.1">12</text>
<text x="227" y="59.6">14</text>
<text x="64.8" y="61.7">15</text>
<text x="64.8" y="65.3">17</text>
<text x="71.3" y="63.1">15</text>
<text x="87" y="63.1">16</text>
<text x="93.5" y="61.7">16</text>
<text x="93.5" y="65.3">18</text>
<text x="220.5" y="63.1">15</text>
<text x="227" y="63.1">16</text>
<text x="64.8" y="68.8">19</text>
<text x="71.3" y="66.7">17</text>
<text x="71.3" y="70.2">19</text>
<text x="87" y="66.7">18</text>
<text x="87" y="70.2">20</text>
<text x="93.5" y="68.8">20</text>
<text x="220.5" y="66.7">17</text>
<text x="220.5" y="70.2">19</text>
<text x="227" y="66.7">18</text>
<text x="227" y="70.2">20</text>
<text x="64.8" y="72.3">21</text>
<text x="64.8" y="75.8">23</text>
<text x="71.3" y="73.7">21</text>
<text x="71.3" y="77.3">23</text>
<text x="87" y="73.7">22</text>
<text x="87" y="77.3">24</text>
<text x="93.5" y="72.3">22</text>
<text x="93.5" y="75.8">24</text>
<text x="220.5" y="73.7">21</text>
<text x="220.5" y="77.3">23</text>
<text x="227" y="73.7">22</text>
<text x="227" y="77.3">24</text>
<text x="64.8" y="79.4">25</text>
<text x="64.8" y="82.9">27</text>
<text x="71.3" y="80.8">25</text>
<text x="87" y="80.8">26</text>
<text x="93.5" y="79.4">26</text>
<text x="93.5" y="82.9">28</text>
<text x="220.5" y="80.8">25</text>
<text x="227" y="80.8">26</text>
<text x="64.8" y="86.4">29</text>
<text x="64.8" y="90">31</text>
<text x="71.3" y="84.3">27</text>
<text x="71.3" y="87.8">29</text>
<text x="87" y="84.3">28</text>
<text x="87" y="87.8">30</text>
<text x="93.5" y="86.4">30</text>
<text x="93.5" y="90">32</text>
<text x="220.5" y="84.3">27</text>
<text x="220.5" y="87.8">29</text>
<text x="227" y="84.3">28</text>
<text x="227" y="87.8">30</text>
<text x="64.8" y="93.5">33</text>
<text x="71.3" y="91.4">31</text>
<text x="71.3" y="94.9">33</text>
<text x="87" y="91.4">32</text>
<text x="87" y="94.9">34</text>
<text x="93.5" y="93.5">34</text>
<text x="220.5" y="91.4">31</text>
<text x="220.5" y="94.9">33</text>
<text x="227" y="91.4">32</text>
<text x="227" y="94.9">34</text>
<text x="64.8" y="97">35</text>
<text x="64.8" y="100.5">37</text>
<text x="71.3" y="98.4">35</text>
<text x="71.3" y="102">37</text>
<text x="87" y="98.4">36</text>
<text x="87" y="102">38</text>
<text x="93.5" y="97">36</text>
<text x="93.5" y="100.5">38</text>
<text x="220.5" y="98.4">35</text>
<text x="220.5" y="102">37</text>
<text x="227" y="98.4">36</text>
<text x="227" y="102">38</text>
<text x="64.8" y="104.1">39</text>
<text x="64.8" y="107.6">41</text>
<text x="71.3" y="105.5">39</text>
<text x="87" y="105.5">40</text>
<text x="93.5" y="104.1">40</text>
<text x="93.5" y="107.6">42</text>
<text x="220.5" y="105.5">39</text>
<text x="227" y="105.5">40</text>
<text x="64.8" y="111.1">43</text>
<text x="71.3" y="109">41</text>
<text x="71.3" y="112.5">43</text>
<text x="87" y="109">42</text>
<text x="87" y="112.5">44</text>
<text x="93.5" y="111.1">44</text>
<text x="64.8" y="114.7">45</text>
<text x="64.8" y="118.2">47</text>
<text x="71.3" y="116.1">45</text>
<text x="71.3" y="119.6">47</text>
<text x="87" y="116.1">46</text>
<text x="87" y="119.6">48</text>
<text x="93.5" y="114.7">46</text>
<text x="93.5" y="118.2">48</text>
<text x="64.8" y="121.7">49</text>
<text x="64.8" y="125.2">51</text>
<text x="71.3" y="123.1">49</text>
<text x="87" y="123.1">50</text>
<text x="93.5" y="121.7">50</text>
<text x="93.5" y="125.2">52</text>
<text x="71.3" y="126.6">51</text>
<text x="82.2" y="128.4" transform="rotate(-90 82.2 128.4)">GND</text>
<text x="87" y="126.6">52</text>
<text x="80.8" y="138.2" transform="rotate(-90 80.8 138.2)">GND</text>
<text x="138.9" y="169.3">1</text>
<text x="138.9" y="172.9">2</text>
<text x="142.4" y="171.1">A0</text>
<text x="162.5" y="172.9">7</text>
<text x="138.9" y="176.4">3</text>
<text x="142.4" y="174.6">A1</text>
<text x="142.4" y="178.2">A2</text>
<text x="154.8" y="178.2">SCL</text>
<text x="155.9" y="174.6">WP</text>
<text x="162.5" y="179.9">5</text>
<text x="162.5" y="176.4">6</text>
<text x="266.6" y="176.4">1</text>
<text x="266.6" y="179.9">2</text>
<text x="270.1" y="174.6">1</text>
<text x="270.1" y="178.2">2</text>
<text x="339.8" y="178.2">1</text>
<text x="345" y="179.6">CH1+</text>
<text x="360.8" y="179.6">SDA</text>
<text x="370.8" y="178.2">4</text>
<text x="154.2" y="181.7">SDA</text>
<text x="339.8" y="181.7">2</text>
<text x="345" y="183.1">CH1-</text>
<text x="361.4" y="183.1">SCL</text>
<text x="370.8" y="181.7">5</text>
<text x="339.8" y="188.7">7</text>
<text x="345" y="190.1">CH2+</text>
<text x="339.8" y="192.3">8</text>
<text x="345" y="193.7">CH2-</text>
<text x="23.1" y="209.9">1</text>
<text x="26.6" y="208.1">1</text>
<text x="23.1" y="213.4">2</text>
<text x="26.6" y="211.7">2</text>
<text x="54.3" y="215.4" transform="rotate(-90 54.3 215.4)">6</text>
<text x="57.9" y="215.4" transform="rotate(-90 57.9 215.4)">5</text>
<text x="61.4" y="215.4" transform="rotate(-90 61.4 215.4)">4</text>
<text x="56.1" y="220.9" transform="rotate(-90 56.1 220.9)">E1</text>
<text x="59.6" y="220.9" transform="rotate(-90 59.6 220.9)">E2</text>
<text x="63.1" y="221.1" transform="rotate(-90 63.1 221.1)">C2</text>
<text x="167" y="225.8">4</text>
<text x="172.2" y="227.2">L1</text>
<text x="194.5" y="227.2">L2</text>
<text x="201.4" y="225.8">2</text>
<text x="54.3" y="231.8" transform="rotate(-90 54.3 231.8)">1</text>
<text x="56.1" y="228.4" transform="rotate(-90 56.1 228.4)">C1</text>
<text x="57.9" y="231.8" transform="rotate(-90 57.9 231.8)">2</text>
<text x="59.6" y="228.4" transform="rotate(-90 59.6 228.4)">B1</text>
<text x="61.4" y="231.8" transform="rotate(-90 61.4 231.8)">3</text>
<text x="63.1" y="228.4" transform="rotate(-90 63.1 228.4)">B2</text>
<text x="167" y="232.8">5</text>
<text x="201.4" y="232.8">1</text>
<text x="167" y="236.4">8</text>
<text x="172.2" y="234.2">VIN</text>
<text x="172.2" y="237.8">VINA</text>
<text x="189.3" y="234.2">VOUT</text>
<text x="201.4" y="239.9">10</text>
<text x="75.5" y="243.8" transform="rotate(-90 75.5 243.8)">2</text>
<text x="82.5" y="243.8" transform="rotate(-90 82.5 243.8)">1</text>
<text x="167" y="243.4">6</text>
<text x="172.2" y="244.8">EN</text>
<text x="194.3" y="241.3">FB</text>
<text x="191.7" y="248.4">PAD</text>
<text x="201.4" y="246.9">11</text>
<text x="167" y="254">7</text>
<text x="172.2" y="255.4">PS/SYNC</text>
<text x="79" y="259.9" transform="rotate(-90 79 259.9)">3</text>
</g>
<g font-size="3.2" fill="#f00">
<text x="336.5" y="44.1">1</text>
<text x="340" y="45.9">VCC</text>
<text x="154.4" y="171.1">VCC</text>
<text x="162.5" y="169.3">8</text>
<text x="339.8" y="199.3">3</text>
<text x="345" y="200.7">VDD</text>
</g>
<g font-size="3.2">
<text x="352" y="45.9">VSS</text>
<text x="360" y="44.1">4</text>
<text x="354.7" y="52.9">ep</text>
<text x="360" y="51.2">5</text>
<text x="320.8" y="82.5">1</text>
<text x="320.8" y="86.1">2</text>
<text x="138.9" y="179.9">4</text>
<text x="142.4" y="181.7">VSS</text>
<text x="361.1" y="200.7">VSS</text>
<text x="370.8" y="199.3">6</text>
<text x="191" y="251.9">GND</text>
<text x="201.4" y="250.5">9</text>
<text x="189.1" y="255.4">PGND</text>
<text x="201.4" y="254">3</text>
</g>
</svg>
